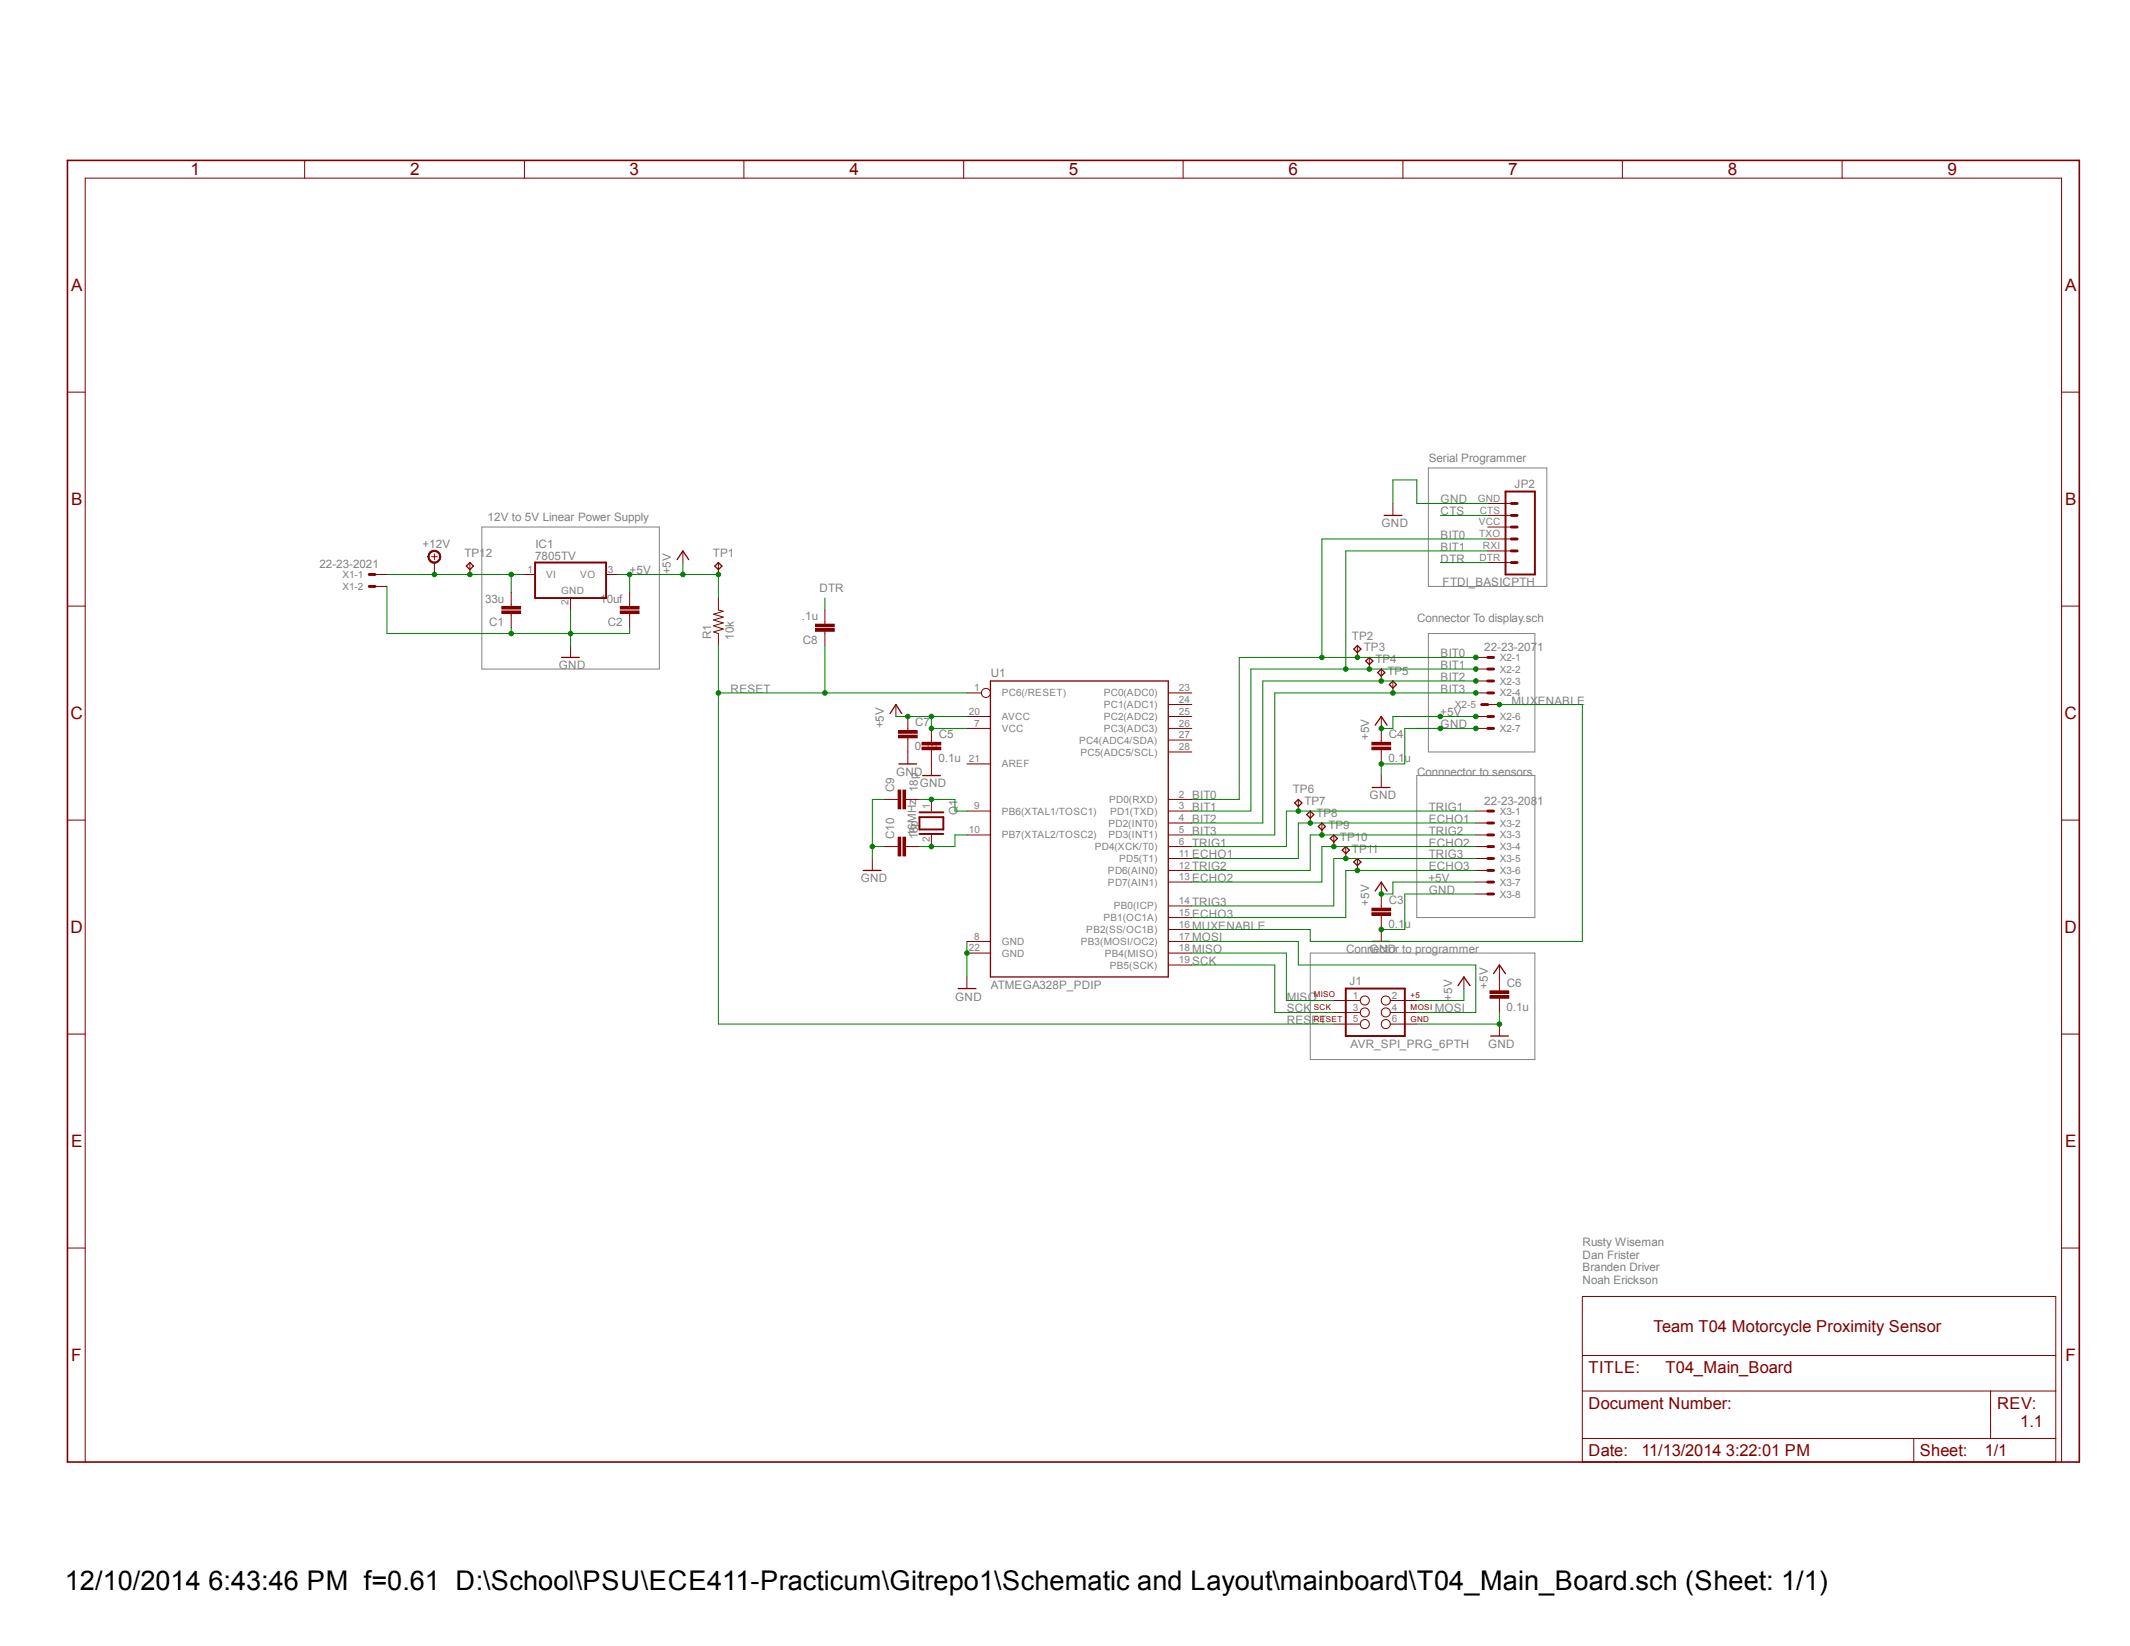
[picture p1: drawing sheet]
<svg xmlns="http://www.w3.org/2000/svg" width="279mm" height="216mm" viewBox="0 0 279 216" stroke-linecap="round" stroke-linejoin="round" font-family="sans-serif">
<path d="M63.2 69.1h23.3v18.7h-23.3zM187.4 61.4h15.5v15.5h-15.5zM187.4 83.1h13.9v15.5h-13.9zM185.8 101.7h15.5v18.7h-15.5zM171.9 125h29.4v14h-29.4z" fill="none" stroke="#808080" stroke-width=".13"/>
<path d="M8.8 21h264v170.8h-264z" fill="none" stroke="#800000" stroke-width=".21"/>
<g fill="none" stroke="#800000" stroke-width=".13">
<path d="M40 21v2.4M68.8 21v2.4M97.6 21v2.4M126.4 21v2.4M155.2 21v2.4M184 21v2.4M212.8 21v2.4M241.6 21v2.4M8.8 51.4h2.4M270.4 51.4h2.4M8.8 79.5h2.4M56.6 73h.8"/>
<path d="M57 72.6v.8M65.8 79.5h2.5v.4h-2.5zM67.1 77.7v1.8M68.6 75.4h1.6M74.8 78.4v1.6M79.5 75.4h1.5M81.4 79.5h2.4v.4h-2.4zM82.6 77.7v1.8M270.4 79.5h2.4M65.8 80.1h2.5v.4h-2.5zM67.1 80.5v1.8M74.8 84.7v1.5"/>
<path d="M81.4 80.1h2.4v.4h-2.4zM82.6 80.5v1.8M8.8 107.6h2.4M270.4 107.6h2.4M8.8 135.6h2.4M270.4 135.6h2.4M8.8 163.7h2.4M207.6 170.1h62.1v21.7h-62.1zM207.6 177.8h62.1M270.4 163.7h2.4M11.2 191.8v-168.4h259.2v168.4M207.6 182.5h62.1"/>
<path d="M207.6 188.7h62.1M251 188.7v3.1M261.1 182.5v6.2"/>
</g>
<path d="M70.2 73.8h9.3v4.6h-9.3z" fill="none" stroke="#800000" stroke-width=".25"/>
<path d="M65.8 79.7h2.5M81.4 79.7h2.4M65.8 80.3h2.5M81.4 80.3h2.4" fill="none" stroke="#800000" stroke-width=".34"/>
<path d="M73.7 86.2h2.3" fill="none" stroke="#800000" stroke-width=".17"/>
<path d="M56.4 72.3a.86 .86 0 0 1 1.3 .3 .86 .86 0 0 1-.5 1.2 .86 .86 0 0 1-1.1-.8h.2a.7 .7 0 0 1 .9-.7 .7 .7 0 0 1 .3 1.1 .7 .7 0 0 1-1.2-.1v-.3h-.2l.1-.4z" fill-rule="evenodd" fill="#800000"/>
<g fill="none" stroke="#800000" stroke-width=".13">
<path d="M49.2 75.4h1.6M49.2 76.9h1.6M56.4 72.3a.86 .86 0 0 1 1.3 .3 .86 .86 0 0 1-.5 1.2 .86 .86 0 0 1-1.1-.8h.2a.7 .7 0 0 1 .9-.7 .7 .7 0 0 1 .3 1.1 .7 .7 0 0 1-1.2-.1v-.3h-.2l.1-.4zM57 73.8v1.6M61.6 73.8v1.6M89.6 72.3v1.5M94.2 78.4v1.6l.7 .2-1.3 .4 1.3 .3-1.3 .4 1.3 .4-1.3 .4 1.3 .4-1.3 .4 .6 .2v1.6M94.2 73.8v1.6M182.7 66v1.6M195.2 73.8h3M195.2 72.3h3M195.2 70.7h3"/>
<path d="M195.2 69.1h3M195.2 67.6h3M195.2 66h3M107 81.9h2.4v.3h-2.4zM107 82.5h2.4v.3h-2.4zM108.2 80v1.9M108.2 82.8v1.9M117.5 92.4v1.6M117.9 96.4h2.4v.4h-2.4zM117.9 95.8h2.4v.4h-2.4zM119.1 94v1.8M119.1 96.8v3.4"/>
<path d="M120.9 98h2.5v.3h-2.5zM120.9 97.4h2.5v.3h-2.5zM122.2 95.5v1.9M122.2 98.3v3.4M126.8 95.5h3.1M126.8 94h3.1M126.8 90.9h1.9M153.2 95.5h3.1M153.2 94h3.1M153.2 98.6h3.1M153.2 97.1h3.1M153.2 92.4h3.1"/>
<path d="M153.2 90.9h3.1M178.1 84.7v1.5M179.6 86.2v1.6M180 98h2.4v.3h-2.4zM180 97.4h2.4v.3h-2.4zM181.2 87.8v1.5M181.2 94v3.4M181.2 98.3v1.9M182.7 89.3v1.6M193.6 95.5h1.6M193.6 94h1.6M193.6 90.9h1.6"/>
<path d="M193.6 86.2h1.6M193.6 87.8h1.6M193.6 89.3h1.6M195.2 92.4h1.5M114.4 112.6v1.6M116 111h1.8M116 104.9h1.8M117.8 103.6h.4v2.5h-.4zM117.8 109.8h.4v2.5h-.4zM118.4 103.6h.4v2.5h-.4zM118.4 109.8h.4v2.5h-.4zM118.7 111h1.9"/>
<path d="M118.7 104.9h1.9M122.2 104.9v1.5M122.2 109.5v1.5M126.8 109.5h3.1M126.8 106.4h3.1M126.8 100.2h3.1M153.2 109.5h3.1M153.2 106.4h3.1M153.2 118.8h3.1M153.2 115.7h3.1M153.2 114.2h3.1M153.2 112.6h3.1"/>
<path d="M153.2 111h3.1M153.2 107.9h3.1M153.2 104.9h3.1M170.3 104.9v1.5M171.9 106.4v1.5M173.4 107.9v1.6M175 109.5v1.5M176.5 111v1.6M178.1 112.6v1.6M180 119.7h2.4v.4h-2.4zM180 119.1h2.4v.4h-2.4zM181.2 101.7v1.6"/>
<path d="M181.2 115.7v3.4M193.6 109.5h1.6M193.6 106.4h1.6M193.6 115.7h1.6M193.6 114.2h1.6M193.6 112.6h1.6M193.6 111h1.6M193.6 107.9h1.6M193.6 117.3h1.6M126.8 123.5h3.1M126.8 125h3.1M126.8 128.1v1.6"/>
<path d="M153.2 126.6h3.1M153.2 123.5h3.1M153.2 125h3.1M153.2 121.9h3.1M153.2 120.4h3.1M175 131.2h3.4M175 132.8h3.4M175 134.3h3.4M181.2 120.1v3.4M182.4 131.2h3.4M182.4 132.8h3.4M182.4 134.3h3.4"/>
<path d="M192 128.1v1.6M195.5 130.6h2.4v.3h-2.4zM195.5 130h2.4v.3h-2.4zM196.7 126.6v3.4M196.7 130.9v1.9M196.7 134.3v1.6"/>
<circle cx="129.3" cy="90.9" r=".6"/>
<circle cx="179" cy="131.2" r=".6"/>
<circle cx="179" cy="134.3" r=".6"/>
<circle cx="179" cy="132.8" r=".6"/>
<circle cx="181.8" cy="132.8" r=".6"/>
<circle cx="181.8" cy="131.2" r=".6"/>
<circle cx="181.8" cy="134.3" r=".6"/>
</g>
<g fill="none" stroke="#800000" stroke-width=".17">
<path d="M61.2 74.3l.4-.5 .5 .5-.5 .4zM88.8 73.4l.8-1.1 .7 1.1M93.8 74.3l.4-.5 .5 .5-.5 .4zM181.6 67.6h2.3M116.8 93.6l.7-1.2 .8 1.2M129.9 89.3h23.3v38.8h-23.3zM177.6 85.1l.5-.4 .4 .4-.4 .5zM179.6 86.2l.5 .5-.5 .5-.4-.5zM180.4 95.1l.8-1.1 .7 1.1M181.2 87.8l.5 .4-.5 .5-.5-.5zM182.2 89.8l.5-.5 .5 .5-.5 .5zM113.2 114.2h2.4"/>
<path d="M117.9 100.2h2.3M121 101.7h2.4M169.8 105.3l.5-.4 .5 .4-.5 .5zM171.4 106.8l.5-.4 .4 .4-.4 .5zM173.4 107.9l.5 .5-.5 .5-.5-.5zM175 109.5l.4 .5-.4 .4-.5-.4zM176.5 111l.5 .5-.5 .5-.4-.5zM177.6 113.1l.5-.5 .4 .5-.4 .4zM180 103.3h2.3M180.4 116.9l.8-1.2 .7 1.2M125.7 129.7h2.3M180 123.5h2.3"/>
<path d="M191.3 129.3l.7-1.2 .8 1.2M195.5 135.9h2.4M195.9 127.7l.8-1.1 .8 1.1"/>
</g>
<path d="M197.5 64.5h3.8v10.9h-3.8zM120.6 107.2h3.1v1.6h-3.1zM120.6 109.4h3.1M120.6 106.6h3.1M176.5 129.7h7.8v6.2h-7.8z" fill="none" stroke="#800000" stroke-width=".25"/>
<g fill="none" stroke="#800000" stroke-width=".34">
<path d="M107 82h2.4M107 82.6h2.4M117.9 96.6h2.4M117.9 96h2.4M120.9 98.2h2.5M120.9 97.5h2.5M180 98.2h2.4M180 97.5h2.4M118 103.6v2.5M118 109.8v2.5M118.6 103.6v2.5M118.6 109.8v2.5"/>
<path d="M180 119.9h2.4M180 119.3h2.4M195.5 130.8h2.4M195.5 130.1h2.4"/>
</g>
<g fill="none" stroke="#800000" stroke-width=".38">
<path d="M48.4 75.4h.8M48.4 76.9h.8M198.2 70.7h.8M198.2 72.3h.8M198.2 73.8h.8M198.2 67.6h.8M198.2 69.1h.8M198.2 66h.8M194.4 92.4h.8M195.2 86.2h.7M195.2 87.8h.7M195.2 89.3h.7"/>
<path d="M195.2 90.9h.7M195.2 94h.7M195.2 95.5h.7M195.2 106.4h.7M195.2 107.9h.7M195.2 109.5h.7M195.2 111h.7M195.2 112.6h.7M195.2 114.2h.7M195.2 115.7h.7M195.2 117.3h.7"/>
</g>
<path d="M50.8 76.9v6.2h24M67.1 82.3v.8M74.8 80v4.7" fill="none" stroke="#008000" stroke-width=".13"/>
<circle cx="67.1" cy="83.1" r=".3" fill="#008000"/>
<circle cx="67.1" cy="83.1" r=".3" fill="none" stroke="#008000" stroke-width=".13"/>
<circle cx="74.8" cy="83.1" r=".3" fill="#008000"/>
<g fill="none" stroke="#008000" stroke-width=".13">
<path d="M82.6 82.3v.8h-7.8M185.8 134.3h10.9"/>
<circle cx="74.8" cy="83.1" r=".3"/>
</g>
<circle cx="196.7" cy="134.3" r=".3" fill="#008000"/>
<g fill="none" stroke="#008000" stroke-width=".13">
<path d="M126.8 123.5v4.6M196.7 132.8v1.5"/>
<circle cx="196.7" cy="134.3" r=".3"/>
</g>
<circle cx="126.8" cy="125" r=".3" fill="#008000"/>
<g fill="none" stroke="#008000" stroke-width=".13">
<path d="M193.6 117.3h-9.3v4.6h-3.1"/>
<circle cx="126.8" cy="125" r=".3"/>
</g>
<circle cx="181.2" cy="121.9" r=".3" fill="#008000"/>
<g fill="none" stroke="#008000" stroke-width=".13">
<path d="M188.9 95.5h-4.6v4.7h-3.1"/>
<circle cx="181.2" cy="121.9" r=".3"/>
</g>
<circle cx="181.2" cy="100.2" r=".3" fill="#008000"/>
<g fill="none" stroke="#008000" stroke-width=".13">
<path d="M188.9 95.5h4.7"/>
<circle cx="181.2" cy="100.2" r=".3"/>
</g>
<circle cx="188.9" cy="95.5" r=".3" fill="#008000"/>
<g fill="none" stroke="#008000" stroke-width=".13">
<path d="M185.8 95.5h3.1M181.2 100.2v1.5"/>
<circle cx="188.9" cy="95.5" r=".3"/>
</g>
<circle cx="193.6" cy="95.5" r=".3" fill="#008000"/>
<g fill="none" stroke="#008000" stroke-width=".13">
<path d="M182.7 66v-3.1h3.1v3.1h9.4M114.4 111h1.6M114.4 104.9v7.7"/>
<circle cx="193.6" cy="95.5" r=".3"/>
</g>
<circle cx="114.4" cy="111" r=".3" fill="#008000"/>
<g fill="none" stroke="#008000" stroke-width=".13">
<path d="M81 75.4h8.6M82.6 75.4v2.3M114.4 104.9h1.6"/>
<circle cx="114.4" cy="111" r=".3"/>
</g>
<circle cx="82.6" cy="75.4" r=".3" fill="#008000"/>
<g fill="none" stroke="#008000" stroke-width=".13">
<path d="M89.6 75.4h4.6v3"/>
<circle cx="82.6" cy="75.4" r=".3"/>
</g>
<circle cx="94.2" cy="75.4" r=".3" fill="#008000"/>
<g fill="none" stroke="#008000" stroke-width=".13">
<path d="M89.6 73.8v1.6"/>
<circle cx="94.2" cy="75.4" r=".3"/>
</g>
<circle cx="89.6" cy="75.4" r=".3" fill="#008000"/>
<g fill="none" stroke="#008000" stroke-width=".13">
<path d="M193.6 115.7h-10.9v1.6h-1.5M192 129.7v1.5h-6.2"/>
<circle cx="89.6" cy="75.4" r=".3"/>
</g>
<circle cx="181.2" cy="117.3" r=".3" fill="#008000"/>
<g fill="none" stroke="#008000" stroke-width=".13">
<path d="M188.9 94h-6.2v1.5h-1.5"/>
<circle cx="181.2" cy="117.3" r=".3"/>
</g>
<circle cx="181.2" cy="95.5" r=".3" fill="#008000"/>
<g fill="none" stroke="#008000" stroke-width=".13">
<path d="M188.9 94h4.7"/>
<circle cx="181.2" cy="95.5" r=".3"/>
</g>
<circle cx="188.9" cy="94" r=".3" fill="#008000"/>
<g fill="none" stroke="#008000" stroke-width=".13">
<path d="M184.3 94h4.6"/>
<circle cx="188.9" cy="94" r=".3"/>
</g>
<circle cx="193.6" cy="94" r=".3" fill="#008000"/>
<g fill="none" stroke="#008000" stroke-width=".13">
<path d="M117.5 94h9.3"/>
<circle cx="193.6" cy="94" r=".3"/>
</g>
<circle cx="119.1" cy="94" r=".3" fill="#008000"/>
<g fill="none" stroke="#008000" stroke-width=".13">
<path d="M122.2 94v1.5h4.6"/>
<circle cx="119.1" cy="94" r=".3"/>
</g>
<circle cx="122.2" cy="95.5" r=".3" fill="#008000"/>
<circle cx="122.2" cy="95.5" r=".3" fill="none" stroke="#008000" stroke-width=".13"/>
<circle cx="122.2" cy="94" r=".3" fill="#008000"/>
<g fill="none" stroke="#008000" stroke-width=".13">
<path d="M61.6 75.4h7M67.1 75.4v2.3"/>
<circle cx="122.2" cy="94" r=".3"/>
</g>
<circle cx="67.1" cy="75.4" r=".3" fill="#008000"/>
<g fill="none" stroke="#008000" stroke-width=".13">
<path d="M57 75.4h4.6"/>
<circle cx="67.1" cy="75.4" r=".3"/>
</g>
<circle cx="61.6" cy="75.4" r=".3" fill="#008000"/>
<g fill="none" stroke="#008000" stroke-width=".13">
<path d="M50.8 75.4h6.2"/>
<circle cx="61.6" cy="75.4" r=".3"/>
</g>
<circle cx="57" cy="75.4" r=".3" fill="#008000"/>
<g fill="none" stroke="#008000" stroke-width=".13">
<path d="M94.2 84.7v49.6h80.8M94.2 90.9h32.6"/>
<circle cx="57" cy="75.4" r=".3"/>
</g>
<circle cx="94.2" cy="90.9" r=".3" fill="#008000"/>
<g fill="none" stroke="#008000" stroke-width=".13">
<path d="M108.2 84.7v6.2"/>
<circle cx="94.2" cy="90.9" r=".3"/>
</g>
<circle cx="108.2" cy="90.9" r=".3" fill="#008000"/>
<g fill="none" stroke="#008000" stroke-width=".13">
<path d="M193.6 107.9h-23.3v4.7h-14"/>
<circle cx="108.2" cy="90.9" r=".3"/>
</g>
<circle cx="171.9" cy="108" r=".3" fill="#008000"/>
<g fill="none" stroke="#008000" stroke-width=".13">
<path d="M193.6 114.2h-17.1v6.2h-20.2"/>
<circle cx="171.9" cy="107.9" r=".3"/>
</g>
<circle cx="178.1" cy="114.2" r=".3" fill="#008000"/>
<g fill="none" stroke="#008000" stroke-width=".13">
<path d="M193.6 86.2h-31v18.7h-6.3M156.3 125h12.4v6.2h6.3M156.3 123.5h14v3.1h23.3v6.2h-7.8"/>
<circle cx="178.1" cy="114.2" r=".3"/>
</g>
<circle cx="178.1" cy="86.2" r=".3" fill="#008000"/>
<circle cx="178.1" cy="86.2" r=".3" fill="none" stroke="#008000" stroke-width=".13"/>
<circle cx="193.6" cy="86.2" r=".3" fill="#008000"/>
<g fill="none" stroke="#008000" stroke-width=".13">
<path d="M195.2 70.7h-21.8v15.5"/>
<circle cx="193.6" cy="86.2" r=".3"/>
</g>
<circle cx="173.4" cy="86.2" r=".3" fill="#008000"/>
<g fill="none" stroke="#008000" stroke-width=".13">
<path d="M193.6 87.8h-29.5v18.6h-7.8"/>
<circle cx="173.4" cy="86.2" r=".3"/>
</g>
<circle cx="179.6" cy="87.8" r=".3" fill="#008000"/>
<circle cx="179.6" cy="87.8" r=".3" fill="none" stroke="#008000" stroke-width=".13"/>
<circle cx="193.6" cy="87.8" r=".3" fill="#008000"/>
<g fill="none" stroke="#008000" stroke-width=".13">
<path d="M195.2 72.3h-18.7v15.5"/>
<circle cx="193.6" cy="87.8" r=".3"/>
</g>
<circle cx="176.5" cy="87.8" r=".3" fill="#008000"/>
<g fill="none" stroke="#008000" stroke-width=".13">
<path d="M193.6 89.3h-27.9v18.6h-9.4"/>
<circle cx="176.5" cy="87.8" r=".3"/>
</g>
<circle cx="181.2" cy="89.3" r=".3" fill="#008000"/>
<circle cx="181.2" cy="89.3" r=".3" fill="none" stroke="#008000" stroke-width=".13"/>
<circle cx="193.6" cy="89.3" r=".3" fill="#008000"/>
<g fill="none" stroke="#008000" stroke-width=".13">
<path d="M193.6 90.9h-26.4v18.6h-10.9"/>
<circle cx="193.6" cy="89.3" r=".3"/>
</g>
<circle cx="182.7" cy="90.9" r=".3" fill="#008000"/>
<circle cx="182.7" cy="90.9" r=".3" fill="none" stroke="#008000" stroke-width=".13"/>
<circle cx="193.6" cy="90.9" r=".3" fill="#008000"/>
<g fill="none" stroke="#008000" stroke-width=".13">
<path d="M193.6 109.5h-21.7v4.7h-15.6M156.3 126.6h10.9v6.2h7.8"/>
<circle cx="193.6" cy="90.9" r=".3"/>
</g>
<circle cx="173.4" cy="109.5" r=".3" fill="#008000"/>
<g fill="none" stroke="#008000" stroke-width=".13">
<path d="M193.6 111h-20.2v4.7h-17.1"/>
<circle cx="173.4" cy="109.5" r=".3"/>
</g>
<circle cx="175" cy="111" r=".3" fill="#008000"/>
<g fill="none" stroke="#008000" stroke-width=".13">
<path d="M193.6 112.6h-18.6v6.2h-18.7"/>
<circle cx="175" cy="111" r=".3"/>
</g>
<circle cx="176.5" cy="112.6" r=".3" fill="#008000"/>
<g fill="none" stroke="#008000" stroke-width=".13">
<path d="M193.6 106.4h-24.9v4.6h-12.4"/>
<circle cx="176.5" cy="112.6" r=".3"/>
</g>
<circle cx="170.3" cy="106.4" r=".3" fill="#008000"/>
<g fill="none" stroke="#008000" stroke-width=".13">
<path d="M126.8 109.5h-1.5v1.5h-4.7"/>
<circle cx="170.3" cy="106.4" r=".3"/>
</g>
<circle cx="122.2" cy="111" r=".3" fill="#008000"/>
<g fill="none" stroke="#008000" stroke-width=".13">
<path d="M108.2 78.4v1.6M188.9 67.6h6.3M188.9 73.8h6.3M196.7 92.4h10.9v31.1h-35.7v-1.6h-15.6"/>
<circle cx="122.2" cy="111" r=".3"/>
</g>
<circle cx="196.7" cy="92.4" r=".3" fill="#008000"/>
<g fill="none" stroke="#008000" stroke-width=".13">
<path d="M120.6 104.9h4.7v1.5h1.5"/>
<circle cx="196.7" cy="92.4" r=".3"/>
</g>
<circle cx="122.2" cy="104.9" r=".3" fill="#008000"/>
<circle cx="122.2" cy="104.9" r=".3" fill="none" stroke="#008000" stroke-width=".13"/>
<text font-size="3.6" x="8.5" y="208.5">12/10/2014 6:43:46 PM f=0.61 D:\School\PSU\ECE411-Practicum\Gitrepo1\Schematic and Layout\mainboard\T04_Main_Board.sch (Sheet: 1/1)</text>
<g font-size="2.2" fill="#800000">
<text x="25" y="23">1</text>
<text x="53.8" y="23">2</text>
<text x="82.6" y="23">3</text>
<text x="111.4" y="23">4</text>
<text x="140.2" y="23">5</text>
<text x="169" y="23">6</text>
<text x="197.8" y="23">7</text>
<text x="226.7" y="23">8</text>
<text x="255.4" y="23">9</text>
<text x="9.3" y="38.2">A</text>
<text x="270.9" y="38.2">A</text>
<text x="9.3" y="66.3">B</text>
<text x="270.9" y="66.3">B</text>
<text x="9.2" y="94.3">C</text>
<text x="270.8" y="94.3">C</text>
<text x="9.2" y="122.4">D</text>
<text x="270.8" y="122.4">D</text>
<text x="9.3" y="150.5">E</text>
<text x="270.9" y="150.5">E</text>
<text x="9.4" y="178.6">F</text>
<text x="216.9" y="174.7">Team T04 Motorcycle Proximity Sensor</text>
<text x="270.9" y="178.6">F</text>
<text x="208.4" y="180.1">TITLE:</text>
<text x="208.4" y="184.8">Document Number:</text>
<text x="218.5" y="180.1">T04_Main_Board</text>
<text x="262" y="184.8">REV:</text>
<text x="208.4" y="191">Date:</text>
<text x="215.3" y="191">11/13/2014 3:22:01 PM</text>
<text x="251.8" y="191">Sheet:</text>
<text x="260.3" y="191">1/1</text>
<text x="265" y="187.1">1.1</text>
</g>
<g font-size="1.5" fill="#808080">
<text x="187.4" y="60.6">Serial Programmer</text>
<text x="198.7" y="64">JP2</text>
<text x="55.4" y="71.9">+12V</text>
<text x="64" y="68.4">12V to 5V Linear Power Supply</text>
<text x="70.2" y="71.9">IC1</text>
<text x="181.2" y="69.1">GND</text>
<text x="189" y="66">GND</text>
<text x="189" y="70.7">BIT0</text>
<text x="189" y="67.6">CTS</text>
<text x="41.9" y="74.5">22-23-2021</text>
<text x="60.9" y="73">TP12</text>
<text x="70.2" y="73.4">7805TV</text>
<text x="82.6" y="75.4">+5V</text>
<text x="88" y="75.4" transform="rotate(-90 88 75.4)">+5V</text>
<text x="93.5" y="73">TP1</text>
<text x="107.5" y="77.7">DTR</text>
<text x="189" y="72.3">BIT1</text>
<text x="189" y="73.8">DTR</text>
<text x="189.2" y="76.9">FTDI_BASICPTH</text>
<text x="63.6" y="79">33u</text>
<text x="64.2" y="82.1">C1</text>
<text x="78.7" y="79">10uf</text>
<text x="79.7" y="82.1">C2</text>
<text x="93.3" y="83.9" transform="rotate(-90 93.3 83.9)">R1</text>
<text x="96.3" y="83.9" transform="rotate(-90 96.3 83.9)">10k</text>
<text x="105.2" y="81.4">.1u</text>
<text x="177.3" y="83.9">TP2</text>
<text x="185.9" y="81.6">Connector To display.sch</text>
<text x="73.3" y="87.8">GND</text>
<text x="105.3" y="84.5">C8</text>
<text x="130" y="88.9">U1</text>
<text x="178.9" y="85.4">TP3</text>
<text x="180.4" y="87">TP4</text>
<text x="182" y="88.6">TP5</text>
<text x="189" y="86.2">BIT0</text>
<text x="189" y="87.8">BIT1</text>
<text x="189" y="89.3">BIT2</text>
<text x="194.7" y="85.4">22-23-2071</text>
<text x="95.8" y="90.9">RESET</text>
<text x="116" y="95.5" transform="rotate(-90 116 95.5)">+5V</text>
<text x="120.1" y="95.3">C7</text>
<text x="188.9" y="94">+5V</text>
<text x="189" y="95.5">GND</text>
<text x="189" y="90.9">BIT3</text>
<text x="198.3" y="92.4">MUXENABLE</text>
<text x="117.6" y="101.7">GND</text>
<text x="120" y="98.4">0.1u</text>
<text x="123.1" y="99.9">0.1u</text>
<text x="123.1" y="96.9">C5</text>
<text x="179.6" y="97.1" transform="rotate(-90 179.6 97.1)">+5V</text>
<text x="182.1" y="99.9">0.1u</text>
<text x="182.2" y="96.9">C4</text>
<text x="185.9" y="101.7">Connnector to sensors</text>
<text x="117.3" y="103.9" transform="rotate(-90 117.3 103.9)">C9</text>
<text x="120.7" y="103.3">GND</text>
<text x="125.6" y="106.9" transform="rotate(-90 125.6 106.9)">Q1</text>
<text x="156.4" y="104.9">BIT0</text>
<text x="156.4" y="106.4">BIT1</text>
<text x="156.4" y="108">BIT2</text>
<text x="169.6" y="104.1">TP6</text>
<text x="171.1" y="105.6">TP7</text>
<text x="172.7" y="107.2">TP8</text>
<text x="179.7" y="104.9">GND</text>
<text x="187.4" y="108">ECHO1</text>
<text x="187.4" y="106.4">TRIG1</text>
<text x="194.7" y="105.5">22-23-2081</text>
<text x="117.3" y="110.1" transform="rotate(-90 117.3 110.1)">C10</text>
<text x="120.2" y="109.7" transform="rotate(-90 120.2 109.7)">16MHz 18p</text>
<text x="120.4" y="110.1" transform="rotate(-90 120.4 110.1)">18p</text>
<text x="156.4" y="112.6">ECHO1</text>
<text x="156.4" y="109.5">BIT3</text>
<text x="156.4" y="111">TRIG1</text>
<text x="174.2" y="108.7">TP9</text>
<text x="175.8" y="110.3">TP10</text>
<text x="177.3" y="111.8">TP11</text>
<text x="187.4" y="109.5">TRIG2</text>
<text x="187.4" y="111">ECHO2</text>
<text x="187.4" y="112.6">TRIG3</text>
<text x="112.9" y="115.7">GND</text>
<text x="156.4" y="114.2">TRIG2</text>
<text x="156.4" y="115.7">ECHO2</text>
<text x="156.4" y="118.8">TRIG3</text>
<text x="179.6" y="118.8" transform="rotate(-90 179.6 118.8)">+5V</text>
<text x="182.2" y="118.6">C3</text>
<text x="187.4" y="115.7">+5V</text>
<text x="187.4" y="117.3">GND</text>
<text x="187.4" y="114.2">ECHO3</text>
<text x="156.4" y="120.4">ECHO3</text>
<text x="156.4" y="125">MISO</text>
<text x="156.4" y="123.5">MOSI</text>
<text x="156.4" y="121.9">MUXENABLE</text>
<text x="176.6" y="125">Connector to programmer</text>
<text x="179.7" y="125">GND</text>
<text x="182.1" y="121.7">0.1u</text>
<text x="125.3" y="131.2">GND</text>
<text x="130" y="129.7">ATMEGA328P_PDIP</text>
<text x="156.4" y="126.6">SCK</text>
<text x="168.8" y="131.2">MISO</text>
<text x="177" y="129.2">J1</text>
<text x="190.5" y="131.2" transform="rotate(-90 190.5 131.2)">+5V</text>
<text x="195.2" y="129.7" transform="rotate(-90 195.2 129.7)">+5V</text>
<text x="197.7" y="129.5">C6</text>
<text x="168.8" y="134.3">RESET</text>
<text x="168.8" y="132.8">SCK</text>
<text x="177.2" y="137.5">AVR_SPI_PRG_6PTH</text>
<text x="188.2" y="132.8">MOSI</text>
<text x="195.2" y="137.5">GND</text>
<text x="197.6" y="132.5">0.1u</text>
<text x="207.6" y="163.4">Rusty Wiseman</text>
<text x="207.6" y="165.1">Dan Frister</text>
<text x="207.6" y="166.8">Branden Driver</text>
<text x="207.6" y="168.4">Noah Erickson</text>
</g>
<g font-size="1.3" fill="#808080">
<text x="193.8" y="65.8">GND</text>
<text x="194" y="68.9">VCC</text>
<text x="194" y="70.5">TXO</text>
<text x="194.1" y="67.4">CTS</text>
<text x="44.9" y="75.8">X1-1</text>
<text x="44.9" y="77.4">X1-2</text>
<text x="69.2" y="75.1">1</text>
<text x="71.6" y="75.8">VI</text>
<text x="73.6" y="78">GND</text>
<text x="76.1" y="75.8">VO</text>
<text x="79.7" y="75.1">3</text>
<text x="194.1" y="73.6">DTR</text>
<text x="194.5" y="72.1">RXI</text>
<text x="74.6" y="79.4" transform="rotate(-90 74.6 79.4)">2</text>
<text x="196.7" y="86.7">X2-1</text>
<text x="196.7" y="88.2">X2-2</text>
<text x="196.7" y="89.8">X2-3</text>
<text x="127.1" y="93.8">20</text>
<text x="127.8" y="95.3">7</text>
<text x="127.8" y="90.7">1</text>
<text x="131.4" y="94.4">AVCC</text>
<text x="131.4" y="91.4">PC6(/RESET)</text>
<text x="144.8" y="94.4">PC2(ADC2)</text>
<text x="144.8" y="92.9">PC1(ADC1)</text>
<text x="144.8" y="91.4">PC0(ADC0)</text>
<text x="154.6" y="95.3">26</text>
<text x="154.6" y="93.8">25</text>
<text x="154.6" y="92.2">24</text>
<text x="154.6" y="90.7">23</text>
<text x="190.8" y="92.9">X2-5</text>
<text x="196.7" y="91.4">X2-4</text>
<text x="196.7" y="94.4">X2-6</text>
<text x="127.1" y="100">21</text>
<text x="131.4" y="96">VCC</text>
<text x="131.4" y="100.7">AREF</text>
<text x="141.6" y="97.5">PC4(ADC4/SDA)</text>
<text x="141.7" y="99.1">PC5(ADC5/SCL)</text>
<text x="144.8" y="96">PC3(ADC3)</text>
<text x="154.6" y="98.4">28</text>
<text x="154.6" y="96.9">27</text>
<text x="196.7" y="96">X2-7</text>
<text x="122" y="106.2" transform="rotate(-90 122 106.2)">1</text>
<text x="127.8" y="106.2">9</text>
<text x="131.4" y="106.8">PB6(XTAL1/TOSC1)</text>
<text x="145.5" y="105.3">PD0(RXD)</text>
<text x="145.6" y="106.8">PD1(TXD)</text>
<text x="154.6" y="107.7">4</text>
<text x="154.6" y="106.2">3</text>
<text x="154.6" y="104.6">2</text>
<text x="196.7" y="106.8">X3-1</text>
<text x="122" y="110.4" transform="rotate(-90 122 110.4)">2</text>
<text x="127.1" y="109.3">10</text>
<text x="131.4" y="110">PB7(XTAL2/TOSC2)</text>
<text x="143.6" y="111.5">PD4(XCK/T0)</text>
<text x="145.4" y="110">PD3(INT1)</text>
<text x="145.4" y="108.4">PD2(INT0)</text>
<text x="146.8" y="113.1">PD5(T1)</text>
<text x="154.6" y="114">12</text>
<text x="154.6" y="112.4">11</text>
<text x="154.6" y="110.8">6</text>
<text x="154.6" y="109.3">5</text>
<text x="196.7" y="108.4">X3-2</text>
<text x="196.7" y="110">X3-3</text>
<text x="196.7" y="111.5">X3-4</text>
<text x="196.7" y="113.1">X3-5</text>
<text x="145.3" y="116.2">PD7(AIN1)</text>
<text x="145.3" y="114.6">PD6(AIN0)</text>
<text x="146.1" y="119.3">PB0(ICP)</text>
<text x="154.6" y="118.6">14</text>
<text x="154.6" y="115.5">13</text>
<text x="196.7" y="114.6">X3-6</text>
<text x="196.7" y="116.2">X3-7</text>
<text x="196.7" y="117.7">X3-8</text>
<text x="127.1" y="124.8">22</text>
<text x="127.8" y="123.3">8</text>
<text x="131.4" y="124">GND</text>
<text x="131.4" y="125.5">GND</text>
<text x="141.8" y="124">PB3(MOSI/OC2)</text>
<text x="142.5" y="122.4">PB2(SS/OC1B)</text>
<text x="144.7" y="120.8">PB1(OC1A)</text>
<text x="144.9" y="125.5">PB4(MISO)</text>
<text x="154.6" y="124.8">18</text>
<text x="154.6" y="123.3">17</text>
<text x="154.6" y="121.7">16</text>
<text x="154.6" y="120.1">15</text>
<text x="145.6" y="127">PB5(SCK)</text>
<text x="154.6" y="126.4">19</text>
<text x="177.5" y="131">1</text>
<text x="182.6" y="131">2</text>
<text x="177.5" y="132.6">3</text>
<text x="177.5" y="134.1">5</text>
<text x="182.6" y="132.6">4</text>
<text x="182.6" y="134.1">6</text>
</g>
<g font-size="1.1" fill="#800000">
<text x="172.3" y="130.8">MISO</text>
<text x="185" y="130.9">+5</text>
<text x="172.3" y="134">RESET</text>
<text x="172.3" y="132.5">SCK</text>
<text x="185" y="132.4">MOSI</text>
<text x="185" y="134">GND</text>
</g>
</svg>
